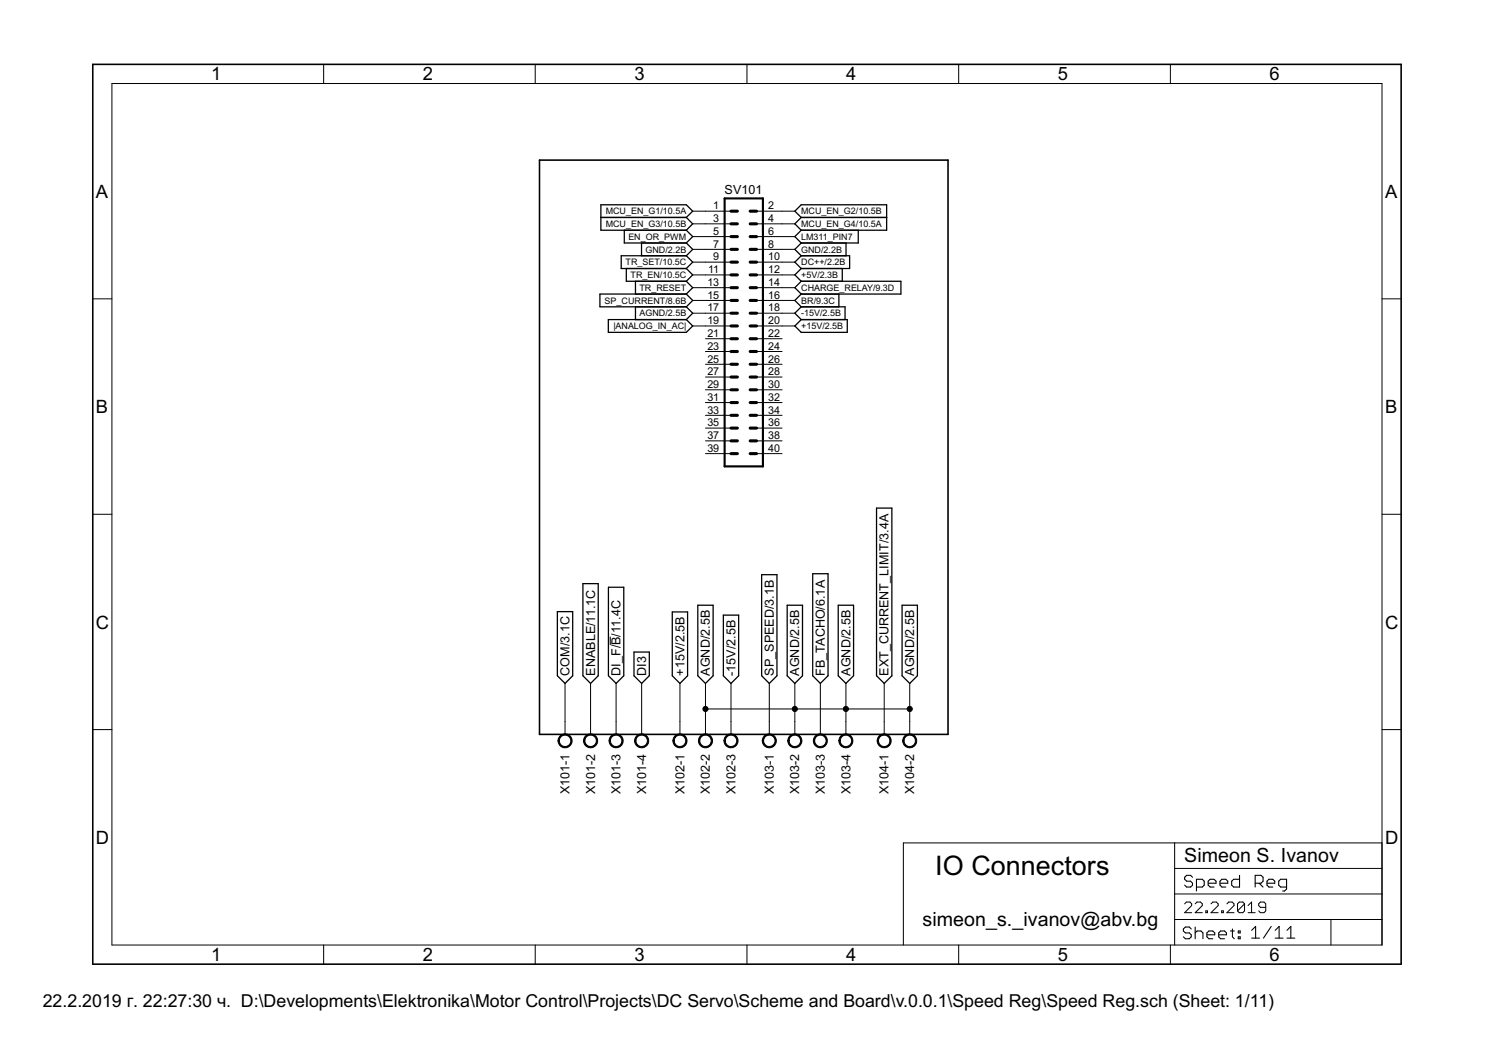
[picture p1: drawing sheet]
<svg xmlns="http://www.w3.org/2000/svg" width="297mm" height="210mm" viewBox="0 0 297 210" stroke-linecap="round" stroke-linejoin="round" font-family="sans-serif">
<g fill="#000" stroke="#000" stroke-width=".25">
<path d="M119.5 43.3v2.5zM119.5 40.7v2.6zM123.6 50.9v2.5zM124.2 45.8v2.5zM124.6 53.4v2.6zM126.4 56v2.5zM127.6 48.3v2.6zM119.5 45.8h17zM119.5 43.3h17zM124.2 48.3h12.3zM124.2 45.8h12.3zM123.6 53.4h12.9z"/>
<path d="M123.6 50.9h12.9zM124.6 56h11.9zM124.6 53.4h11.9zM126.4 58.5h10.1zM126.4 56h10.1zM119.4 58.5h17.1zM127.6 50.9h8.9zM127.6 48.3h8.9zM119.5 40.7h17zM137.8 44.5l-1.3 1.3zM136.5 43.3l1.3 1.2zM137.8 47.1l-1.3 1.2z"/>
<path d="M136.5 45.8l1.3 1.3zM137.8 52.2l-1.3 1.2zM136.5 50.9l1.3 1.3zM137.8 54.7l-1.3 1.3zM136.5 53.4l1.3 1.3zM137.8 57.2l-1.3 1.3zM136.5 56l1.3 1.2zM137.8 59.8l-1.3 1.2zM136.5 58.5l1.3 1.3zM137.8 49.6l-1.3 1.3zM136.5 48.3l1.3 1.3zM136.5 43.3l1.3-1.3z"/>
<path d="M136.5 40.7l1.3 1.3zM158.1 59.8l1.3-1.3zM158.1 59.8l1.3 1.2zM158.1 57.2l1.3-1.2zM158.1 57.2l1.3 1.3zM158.1 54.7l1.3-1.3zM158.1 54.7l1.3 1.3zM158.1 52.2l1.3-1.3zM158.1 52.2l1.3 1.2zM158.1 49.6l1.3-1.3zM158.1 49.6l1.3 1.3zM158.1 44.5l1.3-1.2z"/>
<path d="M158.1 44.5l1.3 1.3zM158.1 47.1l1.3-1.3zM158.1 47.1l1.3 1.2zM158.1 42l1.3-1.3zM158.1 42l1.3 1.3zM159.4 58.5h7.5zM159.4 56h19.8zM159.4 58.5h19.8zM159.4 53.4h8.2zM159.4 56h8.2zM159.4 50.9h9.6zM159.4 53.4h9.6z"/>
<path d="M159.4 48.3h8.9zM159.4 50.9h8.9zM159.4 43.3h17zM159.4 45.8h17zM159.4 45.8h11.4zM159.4 48.3h11.4zM159.4 40.7h17zM166.9 58.5v2.5zM167.6 53.4v2.6zM168.3 48.3v2.6zM169 50.9v2.5zM170.8 45.8v2.5z"/>
<path d="M176.4 43.3v2.5zM176.4 40.7v2.6zM179.2 56v2.5zM119.4 58.5v2.5zM121 63.6v2.5zM126.4 61v2.6zM119.4 61h17.1zM126.4 63.6h10.1zM126.4 61h10.1zM121 66.1h15.5zM121 63.6h15.5zM137.8 62.3l-1.3 1.3z"/>
<path d="M136.5 61l1.3 1.3zM137.8 64.9l-1.3 1.2zM136.5 63.6l1.3 1.3zM158.1 64.9l1.3-1.3zM158.1 64.9l1.3 1.2zM158.1 62.3l1.3-1.3zM158.1 62.3l1.3 1.3zM159.4 63.6h9.2zM159.4 66.1h9.2zM159.4 61h8.7zM159.4 63.6h8.7zM159.4 61h7.5z"/>
<path d="M168.1 61v2.6zM168.6 63.6v2.5zM116 116.1h3zM121.1 116.8h3zM151.5 114.3h3.1zM161.7 114.2h3zM174.4 101.1h3zM110.9 121.7v12.8zM110.9 121.7h3zM110.9 134.5l1.5 1.5zM112.4 136l1.5-1.5zM113.9 121.7v12.8z"/>
<path d="M116 116.1v18.4zM116 134.5l1.5 1.5zM117.5 136l1.5-1.5zM119 116.1v18.4zM121.1 116.8v17.7zM121.1 134.5l1.5 1.5zM122.6 136l1.5-1.5zM124.1 116.8v17.7zM126.1 129.7v4.8zM126.1 129.7h3.1zM126.1 134.5l1.6 1.5zM127.7 136l1.5-1.5z"/>
<path d="M129.2 129.7v4.8zM133.8 121.8v12.7zM133.8 121.8h3zM133.8 134.5l1.5 1.5zM135.3 136l1.5-1.5zM136.8 121.8v12.7zM138.8 120.4v14.1zM138.8 120.4h3.1zM138.8 134.5l1.6 1.5zM140.4 136l1.5-1.5zM141.9 120.4v14.1zM143.9 122.4v12.1z"/>
<path d="M143.9 122.4h3.1zM143.9 134.5l1.5 1.5zM145.4 136l1.6-1.5zM147 122.4v12.1zM151.5 114.3v20.2zM151.5 134.5l1.6 1.5zM153.1 136l1.5-1.5zM154.6 114.3v20.2zM156.6 120.4v14.1zM156.6 120.4h3.1zM156.6 134.5l1.5 1.5zM158.1 136l1.6-1.5z"/>
<path d="M159.7 120.4v14.1zM161.7 114.2v20.3zM161.7 134.5l1.5 1.5zM163.2 136l1.5-1.5zM164.7 114.2v20.3zM166.8 120.4v14.1zM166.8 120.4h3zM166.8 134.5l1.5 1.5zM168.3 136l1.5-1.5zM169.8 120.4v14.1zM174.4 101.1v33.4zM174.4 134.5l1.5 1.5z"/>
<path d="M175.9 136l1.5-1.5zM177.4 101.1v33.4zM179.5 120.4v14.1zM179.5 120.4h3zM179.5 134.5l1.5 1.5zM181 136l1.5-1.5zM182.5 120.4v14.1z"/>
</g>
<g fill="#000" stroke="#000" stroke-width=".2">
<path d="M22.3 16.6v171.4zM64.4 12.8v3.8zM106.5 12.8v3.8zM148.6 12.8v3.8zM190.7 12.8v3.8zM232.9 12.8v3.8zM22.3 16.6h252.7zM18.5 59.5h3.8zM137.8 44.5h2.6zM137.8 47.1h2.6zM137.8 52.2h2.6zM137.8 54.7h2.6z"/>
<path d="M137.8 57.2h2.6zM137.8 59.8h2.6zM137.8 49.6h2.6zM137.8 42h2.6zM140.4 42h5zM140.4 44.5h5zM140.4 47.1h5zM140.4 49.6h5zM140.4 52.2h5zM140.4 54.7h5zM140.4 57.2h5zM140.4 59.8h5z"/>
<path d="M150.5 42h5.1zM150.5 44.5h5.1zM150.5 47.1h5.1zM150.5 49.6h5.1zM150.5 52.2h5.1zM150.5 54.7h5.1zM150.5 57.2h5.1zM150.5 59.8h5.1zM155.6 59.8h2.5zM155.6 57.2h2.5zM155.6 54.7h2.5zM155.6 52.2h2.5z"/>
<path d="M155.6 49.6h2.5zM155.6 44.5h2.5zM155.6 47.1h2.5zM155.6 42h2.5zM275 59.5h3.8zM137.8 62.3h2.6zM137.8 64.9h2.6zM140.4 62.3h5zM140.4 64.9h5zM140.4 67.4h5zM140.4 69.9h5zM140.4 72.5h5z"/>
<path d="M140.4 75h5zM140.4 77.6h5zM150.5 62.3h5.1zM150.5 64.9h5.1zM150.5 67.4h5.1zM150.5 69.9h5.1zM150.5 72.5h5.1zM150.5 75h5.1zM150.5 77.6h5.1zM155.6 64.9h2.5zM155.6 62.3h2.5zM140.4 80.1h5z"/>
<path d="M140.4 82.6h5zM140.4 85.2h5zM140.4 87.7h5zM140.4 90.3h5zM150.5 80.1h5.1zM150.5 82.6h5.1zM150.5 85.2h5.1zM150.5 87.7h5.1zM150.5 90.3h5.1zM18.5 102.3h3.8zM275 102.3h3.8zM117.5 136v7.6z"/>
<path d="M121.4 126.7v1.6zM122.6 136v7.6zM127.7 136v7.6zM135.3 136v7.6zM140.4 136v5.1zM145.4 136v7.6zM18.5 145.2h3.8zM112.4 143.6v2.5zM112.4 136v7.6zM117.5 143.6v2.5zM122.6 143.6v2.5zM127.7 143.6v2.5z"/>
<path d="M135.3 143.6v2.5zM140.4 143.6v2.5zM140.4 141.1v2.5zM140.4 141.1h17.7zM145.4 143.6v2.5zM153.1 143.6v2.5zM153.1 136v7.6zM158.1 143.6v2.5zM158.1 141.1v2.5zM158.1 136v5.1zM158.1 141.1h10.2zM163.2 143.6v2.5z"/>
<path d="M163.2 136v7.6zM168.3 143.6v2.5zM168.3 141.1v2.5zM168.3 136v5.1zM168.3 141.1h12.7zM175.9 143.6v2.5zM175.9 136v7.6zM181 143.6v2.5zM181 141.1v2.5zM181 136v5.1zM275 145.2h3.8zM179.7 167.7h54z"/>
<path d="M233.7 167.7h41.3zM233.7 177.9h41.3zM233.7 172.8v5.1zM233.7 172.8h41.3zM233.7 167.7v5.1zM236 179.5l-.3 .3zM236 179.5h.7zM236.7 179.5l.4 .3zM238.1 179.5l-.3 .3zM238.1 179.5h.7zM238.8 179.5l.4 .3zM241.3 179.5l-.4 .3z"/>
<path d="M241.3 179.5h.7zM242 179.5l.4 .3zM244.5 179.5l-.4 .3zM244.5 179.5h.7zM245.2 179.5l.3 .3zM246.5 179.5l-.3 .3zM246.5 179.5h.8zM247.3 179.5l.3 .3zM247.6 179.8v1.4zM249 179.5v2.1zM250.4 179.8v.4zM250.8 179.5l-.4 .3z"/>
<path d="M250.8 179.5h.7zM251.5 179.5l.3 .3zM275 172.8v5.1zM275 167.7v5.1zM22.3 188h252.7zM64.4 188v3.8zM106.5 188v3.8zM148.6 188v3.8zM179.7 167.7v20.3zM190.7 188v3.8zM232.9 188v3.8zM233.7 182.9v5.1z"/>
<path d="M233.7 177.9v5zM237.1 180.2l-1.4 1.4zM235.7 181.6h1.4zM237.1 179.8v.4zM237.8 181.6l1.4-1.4zM237.8 181.6h1.4zM239.2 179.8v.4zM239.9 181.2v.4zM239.9 181.2h.3zM240.2 181.2v.4zM239.9 181.6h.3zM240.9 181.6l1.5-1.4z"/>
<path d="M240.9 181.6h1.5zM242.4 179.8v.4zM243.1 181.2v.4zM243.1 181.2h.3zM243.4 181.2v.4zM243.1 181.6h.3zM244.1 181.6l1.4-1.4zM244.1 181.6h1.4zM245.5 179.8v.4zM246.2 179.8v1.4zM246.2 181.2l1.4-1.4zM246.2 181.2l.3 .4z"/>
<path d="M246.5 181.6h.8zM247.6 181.2l-.3 .4zM248.3 180.2l.7-.7zM248.3 181.6h1.4zM250.4 181.2l.4 .4zM250.4 180.2l.4 .3zM250.8 181.6h.7zM250.8 180.5h1zM251.8 181.2l-.3 .4zM251.8 179.8v1.4zM264.8 182.9v5.1zM264.8 182.9h10.2z"/>
<path d="M233.7 182.9h31.1zM275 182.9v5.1zM275 177.9v5zM275 16.6v171.4z"/>
<path d="M111.4 146.4a1.4 1.4 0 0 1 2.2 .3 1.4 1.4 0 0 1-.8 2 1.4 1.4 0 0 1-1.8-1.3h.3a1.15 1.15 0 0 1 1.6-1.1 1.15 1.15 0 0 1 .3 1.9 1.15 1.15 0 0 1-1.9-.5v-.3h-.3z" fill-rule="evenodd"/>
<path d="M116.5 146.4a1.4 1.4 0 0 1 2.2 .3 1.4 1.4 0 0 1-.8 2 1.4 1.4 0 0 1-1.8-1.3h.3a1.15 1.15 0 0 1 1.6-1.1 1.15 1.15 0 0 1 .2 1.9 1.15 1.15 0 0 1-1.8-.5v-.3h-.3z" fill-rule="evenodd"/>
<path d="M121.6 146.4a1.4 1.4 0 0 1 2.2 .3 1.4 1.4 0 0 1-.8 2 1.4 1.4 0 0 1-1.8-1.3h.2a1.15 1.15 0 0 1 1.7-1.1 1.15 1.15 0 0 1 .2 1.9 1.15 1.15 0 0 1-1.8-.5l-.1-.3h-.2z" fill-rule="evenodd"/>
<path d="M126.6 146.4a1.4 1.4 0 0 1 2.3 .3 1.4 1.4 0 0 1-.9 2 1.4 1.4 0 0 1-1.7-1.3h.2a1.15 1.15 0 0 1 1.6-1.1 1.15 1.15 0 0 1 .3 1.9 1.15 1.15 0 0 1-1.8-.5l-.1-.3h-.2z" fill-rule="evenodd"/>
<path d="M134.3 146.4a1.4 1.4 0 0 1 2.2 .3 1.4 1.4 0 0 1-.8 2 1.4 1.4 0 0 1-1.8-1.3h.2a1.15 1.15 0 0 1 1.7-1.1 1.15 1.15 0 0 1 .2 1.9 1.15 1.15 0 0 1-1.8-.5l-.1-.3h-.2z" fill-rule="evenodd"/>
<path d="M139.3 146.4a1.4 1.4 0 0 1 2.3 .3 1.4 1.4 0 0 1-.9 2 1.4 1.4 0 0 1-1.7-1.3h.2a1.15 1.15 0 0 1 1.6-1.1 1.15 1.15 0 0 1 .3 1.9 1.15 1.15 0 0 1-1.8-.5l-.1-.3h-.2z" fill-rule="evenodd"/>
<path d="M144.4 146.4a1.4 1.4 0 0 1 2.2 .3 1.4 1.4 0 0 1-.8 2 1.4 1.4 0 0 1-1.8-1.3h.3a1.15 1.15 0 0 1 1.6-1.1 1.15 1.15 0 0 1 .3 1.9 1.15 1.15 0 0 1-1.9-.5v-.3h-.3z" fill-rule="evenodd"/>
<path d="M152 146.4a1.4 1.4 0 0 1 2.2 .3 1.4 1.4 0 0 1-.8 2 1.4 1.4 0 0 1-1.7-1.3h.2a1.15 1.15 0 0 1 1.6-1.1 1.15 1.15 0 0 1 .3 1.9 1.15 1.15 0 0 1-1.8-.5l-.1-.3h-.2z" fill-rule="evenodd"/>
<path d="M157.1 146.4a1.4 1.4 0 0 1 2.2 .3 1.4 1.4 0 0 1-.8 2 1.4 1.4 0 0 1-1.8-1.3h.3a1.15 1.15 0 0 1 1.6-1.1 1.15 1.15 0 0 1 .3 1.9 1.15 1.15 0 0 1-1.9-.5v-.3h-.3z" fill-rule="evenodd"/>
<path d="M162.2 146.4a1.4 1.4 0 0 1 2.2 .3 1.4 1.4 0 0 1-.8 2 1.4 1.4 0 0 1-1.8-1.3h.3a1.15 1.15 0 0 1 1.6-1.1 1.15 1.15 0 0 1 .3 1.9 1.15 1.15 0 0 1-1.9-.5v-.3h-.3z" fill-rule="evenodd"/>
<path d="M167.3 146.4a1.4 1.4 0 0 1 2.2 .3 1.4 1.4 0 0 1-.8 2 1.4 1.4 0 0 1-1.8-1.3h.3a1.15 1.15 0 0 1 1.6-1.1 1.15 1.15 0 0 1 .2 1.9 1.15 1.15 0 0 1-1.8-.5v-.3h-.3z" fill-rule="evenodd"/>
<path d="M174.9 146.4a1.4 1.4 0 0 1 2.2 .3 1.4 1.4 0 0 1-.8 2 1.4 1.4 0 0 1-1.8-1.3h.3a1.14 1.14 0 0 1 1.6-1.1 1.14 1.14 0 0 1 .2 1.9 1.14 1.14 0 0 1-1.8-.5v-.3h-.3z" fill-rule="evenodd"/>
<path d="M180 146.4a1.4 1.4 0 0 1 2.2 .3 1.4 1.4 0 0 1-.8 2 1.4 1.4 0 0 1-1.8-1.3h.3a1.14 1.14 0 0 1 1.6-1.1 1.14 1.14 0 0 1 .2 1.9 1.14 1.14 0 0 1-1.8-.5v-.3h-.3z" fill-rule="evenodd"/>
<circle cx="140.4" cy="141.1" r=".51"/>
<circle cx="158.1" cy="141.1" r=".51"/>
<circle cx="168.3" cy="141.1" r=".51"/>
<circle cx="181" cy="141.1" r=".51"/>
</g>
<path d="M18.5 12.8v179zM18.5 12.8h260.3zM107.3 31.9v114.2zM107.3 31.9h81.3zM107.3 146.1h81.3zM188.6 31.9v114.2zM18.5 191.8h260.3zM278.8 12.8v179z" fill="#000" stroke="#000" stroke-width=".32"/>
<g fill="#000" stroke="#000" stroke-width=".21">
<path d="M235.7 174.5v.4zM235.7 174.9l.4 .4zM235.7 174.5l.4-.3zM236.1 175.3h.8zM235.7 176.1l.4 .4zM236.1 174.2h.8zM236.9 175.3l.4 .4zM236.1 176.5h.8zM236.9 174.2l.4 .3zM237.3 175.7v.4zM237.3 176.1l-.4 .4zM238 174.9v2.4z"/>
<path d="M238 174.9h1.2zM239.2 174.9l.4 .4zM238 176.5h1.2zM239.6 175.3v.8zM239.6 176.1l-.4 .4zM240.4 175.3v.8zM240.4 175.3l.4-.4zM240.4 176.1l.4 .4zM240.8 174.9h.7zM240.8 176.5h.7zM241.5 174.9l.4 .4zM241.9 175.3v.4z"/>
<path d="M240.4 175.7h1.5zM242.7 175.3v.8zM242.7 175.3l.4-.4zM242.7 176.1l.4 .4zM243.1 174.9h.8zM243.1 176.5h.8zM243.9 174.9l.4 .4zM244.3 175.3v.4zM242.7 175.7h1.6zM245 175.3v.8zM245 175.3l.4-.4zM245 176.1l.4 .4z"/>
<path d="M245.4 174.9h1.2zM246.6 174.2v2.3zM245.4 176.5h1.2zM249.7 174.2v2.3zM249.7 174.2h1.2zM250.5 175.7l.8 .8zM250.9 174.2l.4 .3zM249.7 175.7h1.2zM251.3 174.5v.8zM251.3 175.3l-.4 .4zM252.1 175.3v.8zM252.1 175.3l.4-.4z"/>
<path d="M252.1 176.1l.4 .4zM252.5 174.9h.7zM252.5 176.5h.7zM253.2 174.9l.4 .4zM253.6 175.3v.4zM252.1 175.7h1.5zM254.4 175.3v.8zM254.4 176.1l.4 .4zM254.4 175.3l.4-.4zM254.8 176.5h1.2zM255.2 177.3h.4zM255.6 177.3l.4-.4z"/>
<path d="M256 174.9v2zM254.8 174.9h1.2zM235.4 184.8v.4zM235.4 185.2l.4 .4zM235.4 184.8l.4-.4zM235.8 185.6h.8zM235.4 186.4l.4 .4zM235.8 184.4h.8zM236.6 185.6l.4 .4zM235.8 186.8h.8zM236.6 184.4l.4 .4zM237 186v.4z"/>
<path d="M237 186.4l-.4 .4zM237.8 184.4v2.4zM237.8 185.6l.4-.4zM238.2 185.2h.8zM239 185.2l.3 .4zM239.3 185.6v1.2zM240.1 185.6v.8zM240.1 185.6l.4-.4zM240.1 186.4l.4 .4zM240.5 185.2h.8zM240.5 186.8h.8zM241.3 185.2l.4 .4z"/>
<path d="M241.7 185.6v.4zM240.1 186h1.6zM242.5 185.6v.8zM242.5 185.6l.3-.4zM242.5 186.4l.3 .4zM242.8 185.2h.8zM242.8 186.8h.8zM243.6 185.2l.4 .4zM244 185.6v.4zM242.5 186h1.5zM244.8 185.2h.8zM245.2 184.8v1.6z"/>
<path d="M245.2 186.4l.4 .4zM246.4 185.2h.3zM246.4 185.2v.4zM246.4 186.4h.3zM246.4 186.4v.4zM246.7 185.2v.4zM246.4 185.6h.3zM246.7 186.4v.4zM246.4 186.8h.3zM249 185.1l.8-.8zM249 186.6h1.6zM249.8 184.3v2.3z"/>
<path d="M252.9 184.3l-1.5 2.3zM253.7 185.1l.8-.8zM253.7 186.6h1.6zM254.5 184.3v2.3zM256.8 184.3l-.7 .8zM256.1 186.6h1.5zM256.8 184.3v2.3z"/>
</g>
<path d="M144.2 39.5h7.6zM144.2 39.5v53.3zM151.8 39.5v53.3zM144.2 92.8h7.6z" fill="#000" stroke="#000" stroke-width=".42"/>
<g fill="#000" stroke="#000" stroke-width=".61">
<path d="M145.4 52.2h1.3zM145.4 49.6h1.3zM145.4 47.1h1.3zM145.4 44.5h1.3zM145.4 42h1.3zM145.4 54.7h1.3zM145.4 57.2h1.3zM145.4 59.8h1.3zM149.2 52.2h1.3zM149.2 49.6h1.3zM149.2 47.1h1.3zM149.2 44.5h1.3z"/>
<path d="M149.2 42h1.3zM149.2 54.7h1.3zM149.2 57.2h1.3zM149.2 59.8h1.3zM145.4 62.3h1.3zM145.4 64.9h1.3zM145.4 67.4h1.3zM145.4 69.9h1.3zM145.4 72.5h1.3zM145.4 75h1.3zM145.4 77.6h1.3zM149.2 62.3h1.3z"/>
<path d="M149.2 64.9h1.3zM149.2 67.4h1.3zM149.2 69.9h1.3zM149.2 72.5h1.3zM149.2 75h1.3zM149.2 77.6h1.3zM145.4 80.1h1.3zM145.4 82.6h1.3zM145.4 85.2h1.3zM145.4 87.7h1.3zM145.4 90.3h1.3zM149.2 80.1h1.3z"/>
<path d="M149.2 82.6h1.3zM149.2 85.2h1.3zM149.2 87.7h1.3zM149.2 90.3h1.3z"/>
</g>
<text font-size="6" x="186.1" y="174.1">IO Connectors</text>
<g font-size="4.4">
<text x="235.6" y="171.5">Simeon S. Ivanov</text>
<text x="183.5" y="184.2">simeon_s._ivanov@abv.bg</text>
</g>
<g font-size="4.1">
<text x="42" y="16">1</text>
<text x="84.1" y="16">2</text>
<text x="126.3" y="16">3</text>
<text x="168.4" y="16">4</text>
<text x="210.5" y="16">5</text>
<text x="252.6" y="16">6</text>
<text x="19.1" y="39.3">A</text>
<text x="275.6" y="39.3">A</text>
<text x="19.1" y="82.2">B</text>
<text x="275.6" y="82.2">B</text>
<text x="19.1" y="125">C</text>
<text x="275.6" y="125">C</text>
<text x="19.1" y="167.9">D</text>
<text x="275.6" y="167.9">D</text>
<text x="42" y="191.2">1</text>
<text x="84.1" y="191.2">2</text>
<text x="126.3" y="191.2">3</text>
<text x="168.4" y="191.2">4</text>
<text x="210.5" y="191.2">5</text>
<text x="252.6" y="191.2">6</text>
</g>
<text font-size="4" x="8.5" y="200.4">22.2.2019 г. 22:27:30 ч. D:\Developments\Elektronika\Motor Control\Projects\DC Servo\Scheme and Board\v.0.0.1\Speed Reg\Speed Reg.sch (Sheet: 1/11)</text>
<g font-size="2.8">
<text x="144.2" y="38.6">SV101</text>
<text x="113.3" y="134.4" transform="rotate(-90 113.3 134.4)">COM/3.1C</text>
<text x="118.4" y="134.4" transform="rotate(-90 118.4 134.4)">ENABLE/11.1C</text>
<text x="123.5" y="134.4" transform="rotate(-90 123.5 134.4)">DI_F/B/11.4C</text>
<text x="128.6" y="134.4" transform="rotate(-90 128.6 134.4)">DI3</text>
<text x="136.2" y="134.4" transform="rotate(-90 136.2 134.4)">+15V/2.5B</text>
<text x="141.2" y="134.4" transform="rotate(-90 141.2 134.4)">AGND/2.5B</text>
<text x="146.3" y="134.4" transform="rotate(-90 146.3 134.4)">-15V/2.5B</text>
<text x="153.9" y="134.4" transform="rotate(-90 153.9 134.4)">SP_SPEED/3.1B</text>
<text x="159" y="134.4" transform="rotate(-90 159 134.4)">AGND/2.5B</text>
<text x="164.1" y="134.4" transform="rotate(-90 164.1 134.4)">FB_TACHO/6.1A</text>
<text x="169.2" y="134.4" transform="rotate(-90 169.2 134.4)">AGND/2.5B</text>
<text x="176.8" y="134.4" transform="rotate(-90 176.8 134.4)">EXT_CURRENT_LIMIT/3.4A</text>
<text x="181.9" y="134.4" transform="rotate(-90 181.9 134.4)">AGND/2.5B</text>
<text x="113.3" y="158" transform="rotate(-90 113.3 158)">X101-1</text>
<text x="118.4" y="158" transform="rotate(-90 118.4 158)">X101-2</text>
<text x="123.5" y="158" transform="rotate(-90 123.5 158)">X101-3</text>
<text x="128.6" y="158" transform="rotate(-90 128.6 158)">X101-4</text>
<text x="136.2" y="158" transform="rotate(-90 136.2 158)">X102-1</text>
<text x="141.2" y="158" transform="rotate(-90 141.2 158)">X102-2</text>
<text x="146.3" y="158" transform="rotate(-90 146.3 158)">X102-3</text>
<text x="153.9" y="158" transform="rotate(-90 153.9 158)">X103-1</text>
<text x="159" y="158" transform="rotate(-90 159 158)">X103-2</text>
<text x="164.1" y="158" transform="rotate(-90 164.1 158)">X103-3</text>
<text x="169.2" y="158" transform="rotate(-90 169.2 158)">X103-4</text>
<text x="176.8" y="158" transform="rotate(-90 176.8 158)">X104-1</text>
<text x="181.9" y="158" transform="rotate(-90 181.9 158)">X104-2</text>
</g>
<g font-size="2.4">
<text x="141.9" y="41.6">1</text>
<text x="152.9" y="41.6">2</text>
<text x="141.9" y="44.2">3</text>
<text x="141.9" y="46.7">5</text>
<text x="152.9" y="44.2">4</text>
<text x="152.9" y="46.7">6</text>
<text x="141.9" y="49.3">7</text>
<text x="141.9" y="51.8">9</text>
<text x="152.9" y="49.3">8</text>
<text x="152.9" y="51.8">10</text>
<text x="140.7" y="56.9">13</text>
<text x="140.7" y="59.4">15</text>
<text x="140.9" y="54.3">11</text>
<text x="152.9" y="54.3">12</text>
<text x="152.9" y="56.9">14</text>
<text x="152.9" y="59.4">16</text>
<text x="140.7" y="62">17</text>
<text x="140.7" y="64.5">19</text>
<text x="152.9" y="62">18</text>
<text x="152.9" y="64.5">20</text>
<text x="140.7" y="67">21</text>
<text x="140.7" y="69.6">23</text>
<text x="152.9" y="67">22</text>
<text x="152.9" y="69.6">24</text>
<text x="140.7" y="72.1">25</text>
<text x="140.7" y="74.7">27</text>
<text x="140.7" y="77.2">29</text>
<text x="152.9" y="72.1">26</text>
<text x="152.9" y="74.7">28</text>
<text x="152.9" y="77.2">30</text>
<text x="140.7" y="79.7">31</text>
<text x="140.7" y="82.3">33</text>
<text x="152.9" y="79.7">32</text>
<text x="152.9" y="82.3">34</text>
<text x="140.7" y="84.8">35</text>
<text x="140.7" y="87.4">37</text>
<text x="140.7" y="89.9">39</text>
<text x="152.9" y="84.8">36</text>
<text x="152.9" y="87.4">38</text>
<text x="152.9" y="89.9">40</text>
</g>
<g font-size="2">
<text x="120.5" y="45.2">MCU_EN_G3/10.5B</text>
<text x="120.5" y="42.6">MCU_EN_G1/10.5A</text>
<text x="125" y="47.7">EN_OR_PWM</text>
<text x="159.4" y="45.2">MCU_EN_G4/10.5A</text>
<text x="159.4" y="47.7">LM311_PIN7</text>
<text x="159.4" y="42.6">MCU_EN_G2/10.5B</text>
<text x="124.4" y="52.8">TR_SET/10.5C</text>
<text x="128.4" y="50.3">GND/2.2B</text>
<text x="159.4" y="52.8">DC++/2.2B</text>
<text x="159.4" y="50.3">GND/2.2B</text>
<text x="125.4" y="55.3">TR_EN/10.5C</text>
<text x="127.2" y="57.9">TR_RESET</text>
<text x="159.4" y="57.9">CHARGE_RELAY/9.3D</text>
<text x="159.4" y="55.3">+5V/2.3B</text>
<text x="120.3" y="60.4">SP_CURRENT/8.6B</text>
<text x="122.1" y="65.5">|ANALOG_IN_AC|</text>
<text x="127.3" y="63">AGND/2.5B</text>
<text x="159.4" y="65.5">+15V/2.5B</text>
<text x="159.4" y="63">-15V/2.5B</text>
<text x="159.4" y="60.4">BR/9.3C</text>
</g>
</svg>
